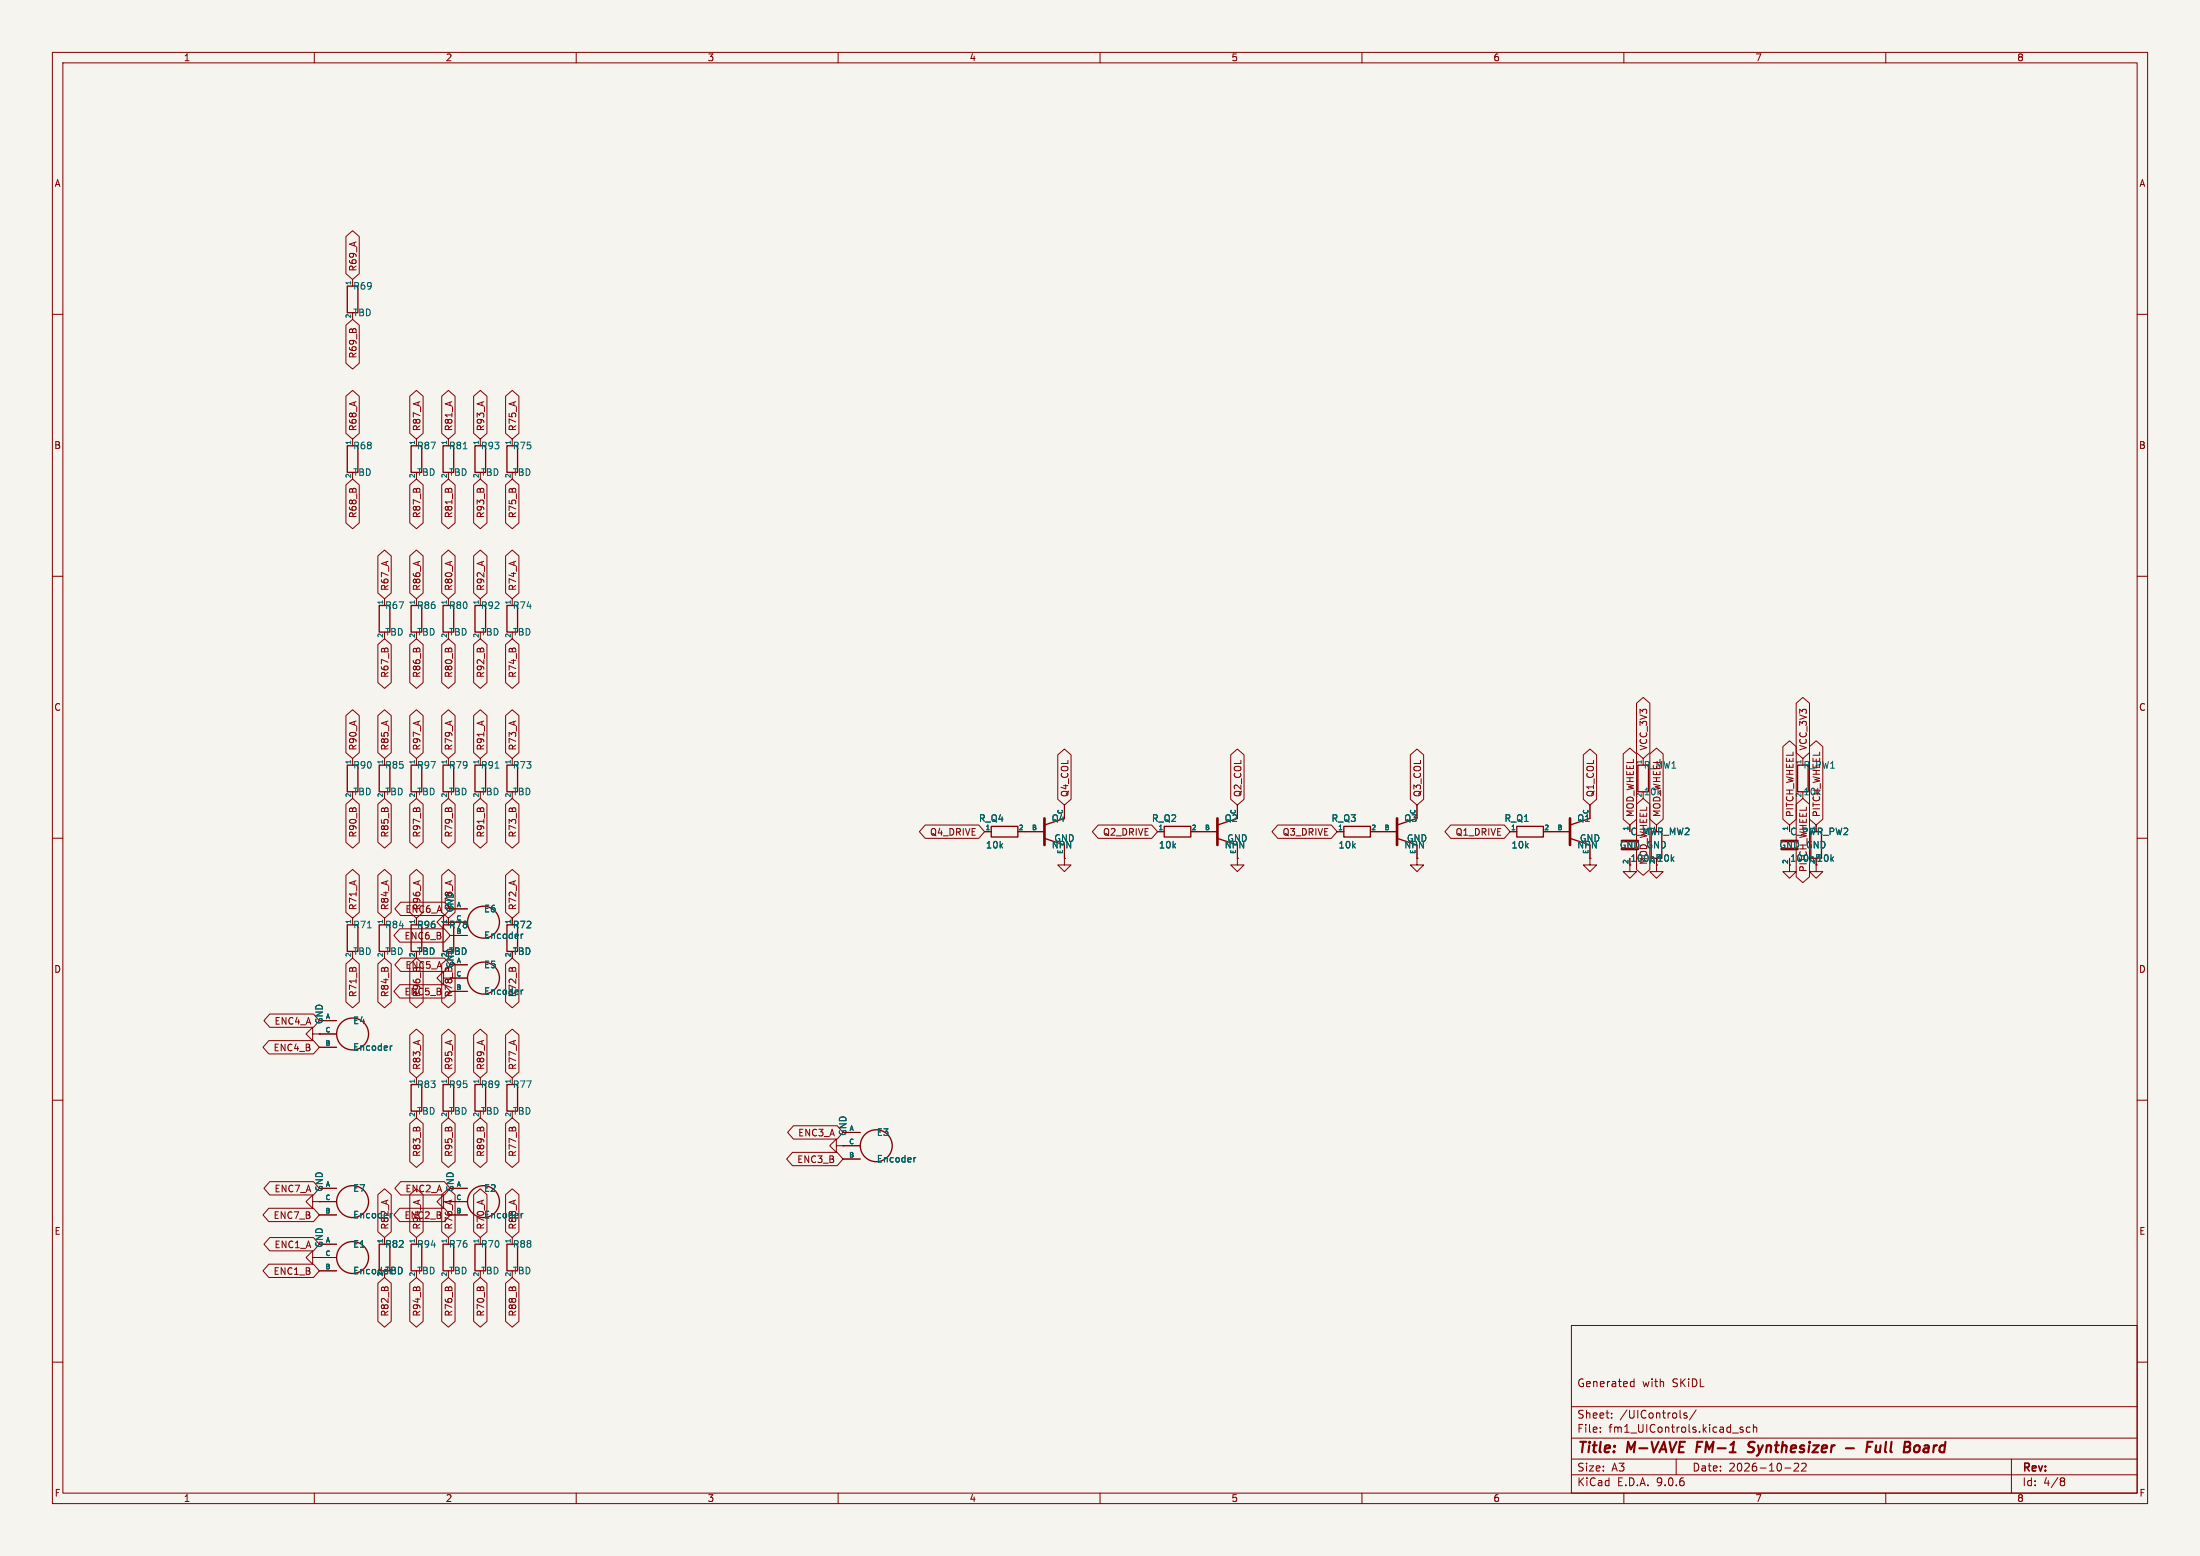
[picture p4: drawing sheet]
<svg xmlns="http://www.w3.org/2000/svg" width="420mm" height="297mm" viewBox="0 0 420 297" stroke-linecap="round" stroke-linejoin="round" font-family="sans-serif">
<path d="M0 0h420v297h-420z" fill="#f5f4ef" stroke="#f5f4ef" stroke-width=".19"/>
<g fill="none" stroke="#840000" stroke-width=".19">
<path d="M10 10h400v277h-400zM12 12h396v273h-396zM60 10v2M110 10v2M160 10v2M210 10v2M260 10v2M310 10v2M360 10v2M66 45.1l1.3-1.1 1.3 1.1v7.1l-1.3 1.1-1.3-1.1zM67.3 53.3v1.3M10 60h2"/>
<path d="M66 62.1l1.3-1.1 1.3 1.1v7.2l-1.3 1.1-1.3-1.1zM66 75.6l1.3-1.1 1.3 1.1v7.1l-1.3 1.1-1.3-1.1zM78.2 75.6l1.3-1.1 1.3 1.1v7.1l-1.3 1.1-1.3-1.1zM84.3 75.6l1.3-1.1 1.3 1.1v7.1l-1.3 1.1-1.3-1.1zM90.4 75.6l1.3-1.1 1.3 1.1v7.1l-1.3 1.1-1.3-1.1zM96.5 75.6l1.3-1.1 1.3 1.1v7.1l-1.3 1.1-1.3-1.1zM408 60h2M66 92.6l1.3-1.2 1.3 1.2v7.2l-1.3 1.1-1.3-1.1zM67.3 83.8v1.3M78.2 92.6l1.3-1.2 1.3 1.2v7.2l-1.3 1.1-1.3-1.1zM79.5 83.8v1.3M84.3 92.6l1.3-1.2 1.3 1.2v7.2l-1.3 1.1-1.3-1.1z"/>
<path d="M85.6 83.8v1.3M90.4 92.6l1.3-1.2 1.3 1.2v7.2l-1.3 1.1-1.3-1.1zM91.7 83.8v1.3M96.5 92.6l1.3-1.2 1.3 1.2v7.2l-1.3 1.1-1.3-1.1zM97.8 83.8v1.3M10 110h2M72.1 106.1l1.3-1.1 1.3 1.1v7.1l-1.3 1.1-1.3-1.1zM73.4 114.3v1.3M78.2 106.1l1.3-1.1 1.3 1.1v7.1l-1.3 1.1-1.3-1.1zM79.5 114.3v1.3M84.3 106.1l1.3-1.1 1.3 1.1v7.1l-1.3 1.1-1.3-1.1zM85.6 114.3v1.3"/>
<path d="M90.4 106.1l1.3-1.1 1.3 1.1v7.1l-1.3 1.1-1.3-1.1zM91.7 114.3v1.3M96.5 106.1l1.3-1.1 1.3 1.1v7.1l-1.3 1.1-1.3-1.1zM97.8 114.3v1.3M408 110h2M66 136.6l1.3-1.1 1.3 1.1v7.1l-1.3 1.1-1.3-1.1zM72.1 136.6l1.3-1.1 1.3 1.1v7.1l-1.3 1.1-1.3-1.1zM72.1 123l1.3-1.1 1.3 1.1v7.3l-1.3 1.1-1.3-1.1zM78.2 123l1.3-1.1 1.3 1.1v7.3l-1.3 1.1-1.3-1.1zM78.2 136.6l1.3-1.1 1.3 1.1v7.1l-1.3 1.1-1.3-1.1zM84.3 136.6l1.3-1.1 1.3 1.1v7.1l-1.3 1.1-1.3-1.1zM84.3 123l1.3-1.1 1.3 1.1v7.3l-1.3 1.1-1.3-1.1z"/>
<path d="M90.4 123l1.3-1.1 1.3 1.1v7.3l-1.3 1.1-1.3-1.1zM90.4 136.6l1.3-1.1 1.3 1.1v7.1l-1.3 1.1-1.3-1.1zM96.5 136.6l1.3-1.1 1.3 1.1v7.1l-1.3 1.1-1.3-1.1zM96.5 123l1.3-1.1 1.3 1.1v7.3l-1.3 1.1-1.3-1.1zM312.4 134.2l1.3-1.1 1.3 1.1v9.5l-1.3 1.1-1.3-1.1zM342.9 134.2l1.3-1.1 1.2 1.1v9.5l-1.2 1.1-1.3-1.1zM10 160h2M66 153.5l1.3-1.1 1.3 1.1v7.3l-1.3 1.1-1.3-1.1zM67.3 144.8v1.3M72.1 153.5l1.3-1.1 1.3 1.1v7.3l-1.3 1.1-1.3-1.1zM73.4 144.8v1.3M78.2 153.5l1.3-1.1 1.3 1.1v7.3l-1.3 1.1-1.3-1.1z"/>
<path d="M79.5 144.8v1.3M84.3 153.5l1.3-1.1 1.3 1.1v7.3l-1.3 1.1-1.3-1.1zM85.6 144.8v1.3M90.4 153.5l1.3-1.1 1.3 1.1v7.3l-1.3 1.1-1.3-1.1zM91.7 144.8v1.3M96.5 153.5l1.3-1.1 1.3 1.1v7.3l-1.3 1.1-1.3-1.1zM97.8 144.8v1.3M176.6 157.5h10.2l1.2 1.3-1.2 1.2h-10.2l-1.1-1.2zM188 158.8h1.2M194.3 158.8h5.1M201.9 144.1l1.3-1.1 1.3 1.1v8.5l-1.3 1.1-1.3-1.1zM203.2 153.7v2.5"/>
<path d="M209.6 157.5h10.3l1.1 1.3-1.1 1.2h-10.3l-1.1-1.2zM221 158.8h1.2M227.3 158.8h5.1M234.9 144.1l1.3-1.1 1.3 1.1v8.5l-1.3 1.1-1.3-1.1zM236.2 153.7v2.5M243.9 157.5h10.3l1.1 1.3-1.1 1.2h-10.3l-1.1-1.2zM255.3 158.8h1.2M261.6 158.8h5.1M269.2 144.1l1.3-1.1 1.3 1.1v8.5l-1.3 1.1-1.3-1.1zM270.5 153.7v2.5M277 157.5h10.2l1.1 1.3-1.1 1.2h-10.2l-1.2-1.2zM288.3 158.8h1.3"/>
<path d="M294.6 158.8h5.1M302.3 144.1l1.2-1.1 1.3 1.1v8.5l-1.3 1.1-1.2-1.1zM303.5 153.7v2.5M309.9 143.9l1.2-1.1 1.3 1.1v12.5l-1.3 1.1-1.2-1.1zM311.1 157.5v1.3M312.4 153.5l1.3-1.1 1.3 1.1v12.5l-1.3 1.1-1.3-1.1zM313.7 144.8v1.3M315 143.9l1.2-1.1 1.3 1.1v12.5l-1.3 1.1-1.2-1.1zM316.2 157.5v1.3M340.4 142.5l1.2-1.1 1.3 1.1v13.9l-1.3 1.1-1.2-1.1zM341.6 157.5v1.3M342.9 153.5l1.3-1.1 1.2 1.1v13.9l-1.2 1.1-1.3-1.1z"/>
<path d="M344.2 144.8v1.3M345.4 142.5l1.3-1.1 1.3 1.1v13.9l-1.3 1.1-1.3-1.1zM346.7 157.5v1.3M408 160h2M66 167.1l1.3-1.1 1.3 1.1v7l-1.3 1.2-1.3-1.2zM67.3 175.3v1.2M72.1 167.1l1.3-1.1 1.3 1.1v7l-1.3 1.2-1.3-1.2zM73.4 175.3v1.2M76.3 177.3h8.5l1.1 1.3-1.1 1.2h-8.5l-1.1-1.2zM76.5 172.2h8.3l1.1 1.3-1.1 1.3h-8.3l-1.1-1.3zM78.2 167.1l1.3-1.1 1.3 1.1v7l-1.3 1.2-1.3-1.2zM79.5 175.3v1.2"/>
<path d="M84.3 167.1l1.3-1.1 1.3 1.1v7l-1.3 1.2-1.3-1.2zM84.7 176v-1.3l-1.3 1.3 1.3 1.3v-1.3h4.6M85.6 175.3v1.2M85.9 173.5h3.4M85.9 178.6h3.4M96.5 167.1l1.3-1.1 1.3 1.1v7l-1.3 1.2-1.3-1.2zM97.8 175.3v1.2M203.2 163.8v1.3h1.3l-1.3 1.3-1.3-1.3h1.3M203.2 163.8h.1M203.2 161.3v2.5M236.2 163.8v1.3h1.3l-1.3 1.3-1.3-1.3h1.3M236.2 163.8h.1"/>
<path d="M236.2 161.3v2.5M270.5 163.8v1.3h1.3l-1.3 1.3-1.3-1.3h1.3M270.5 163.8h.1M270.5 161.3v2.5M303.5 163.8v1.3h1.3l-1.3 1.3-1.2-1.3h1.2M303.5 163.8h.1M303.5 161.3v2.5M311.1 165.1v1.3h1.3l-1.3 1.2-1.2-1.2h1.2M316.2 165.1v1.3h1.3l-1.3 1.2-1.2-1.2h1.2M341.6 165.1v1.3h1.3l-1.3 1.2-1.2-1.2h1.2M346.7 165.1v1.3h1.3l-1.3 1.2-1.3-1.2h1.3M51.3 198.6h8.5l1.2 1.3-1.2 1.3h-8.5l-1.1-1.3z"/>
<path d="M51.5 193.5h8.3l1.2 1.3-1.2 1.3h-8.3l-1.1-1.3zM59.7 197.4v-1.3l-1.3 1.3 1.3 1.2v-1.2h1.3M61 197.4h.1M61 194.8h3.3M61 197.4h3.3M61 199.9h3.3M66 184l1.3-1.1 1.3 1.1v7.3l-1.3 1.1-1.3-1.1zM72.1 184l1.3-1.1 1.3 1.1v7.3l-1.3 1.1-1.3-1.1zM76.3 188h8.5l1.1 1.2-1.1 1.3h-8.5l-1.1-1.3zM76.5 182.9h8.3l1.1 1.3-1.1 1.2h-8.3l-1.1-1.2zM78.2 184l1.3-1.1 1.3 1.1v7.3l-1.3 1.1-1.3-1.1zM78.2 197.5l1.3-1.1 1.3 1.1v7.1l-1.3 1.1-1.3-1.1z"/>
<path d="M84.3 184l1.3-1.1 1.3 1.1v7.3l-1.3 1.1-1.3-1.1zM84.3 197.5l1.3-1.1 1.3 1.1v7.1l-1.3 1.1-1.3-1.1zM84.7 186.7v-1.3l-1.3 1.3 1.3 1.3v-1.3h4.6M85.9 184.2h3.4M85.9 189.2h3.4M90.4 197.5l1.3-1.1 1.3 1.1v7.1l-1.3 1.1-1.3-1.1zM96.5 197.5l1.3-1.1 1.3 1.1v7.1l-1.3 1.1-1.3-1.1zM96.5 184l1.3-1.1 1.3 1.1v7.3l-1.3 1.1-1.3-1.1zM10 210h2M78.2 214.5l1.3-1.1 1.3 1.1v7.2l-1.3 1.1-1.3-1.1zM79.5 205.7v1.3M84.3 214.5l1.3-1.1 1.3 1.1v7.2l-1.3 1.1-1.3-1.1z"/>
<path d="M85.6 205.7v1.3M90.4 214.5l1.3-1.1 1.3 1.1v7.2l-1.3 1.1-1.3-1.1zM91.7 205.7v1.3M96.5 214.5l1.3-1.1 1.3 1.1v7.2l-1.3 1.1-1.3-1.1zM97.8 205.7v1.3M151.3 220h8.5l1.1 1.2-1.1 1.3h-8.5l-1.1-1.3zM151.5 214.9h8.3l1.1 1.3-1.1 1.2h-8.3l-1.1-1.2zM159.7 218.7v-1.3l-1.3 1.3 1.3 1.3v-1.3h1.2M160.9 218.7h.1M160.9 216.2h3.3M160.9 218.7h3.3M408 210h2"/>
<path d="M51.3 230.6h8.5l1.2 1.3-1.2 1.3h-8.5l-1.1-1.3zM51.5 225.5h8.3l1.2 1.3-1.2 1.3h-8.3l-1.1-1.3zM51.5 236.2h8.3l1.2 1.3-1.2 1.3h-8.3l-1.1-1.3zM59.7 229.4v-1.3l-1.3 1.3 1.3 1.2v-1.2h1.3M61 229.4h.1M61 237.5h3.3M61 226.8h3.3M61 229.4h3.3M61 231.9h3.3M72.1 228l1.3-1.1 1.3 1.1v7.1l-1.3 1.1-1.3-1.1zM73.4 236.2v1.3M76.3 230.6h8.5l1.1 1.3-1.1 1.3h-8.5l-1.1-1.3z"/>
<path d="M76.5 225.5h8.3l1.1 1.3-1.1 1.3h-8.3l-1.1-1.3zM78.2 228l1.3-1.1 1.3 1.1v7.1l-1.3 1.1-1.3-1.1zM79.5 236.2v1.3M84.3 228l1.3-1.1 1.3 1.1v7.1l-1.3 1.1-1.3-1.1zM84.7 229.4v-1.3l-1.3 1.3 1.3 1.2v-1.2h4.6M85.6 236.2v1.3M85.9 226.8h3.4M85.9 231.9h3.4M90.4 228l1.3-1.1 1.3 1.1v7.1l-1.3 1.1-1.3-1.1zM91.7 236.2v1.3M96.5 228l1.3-1.1 1.3 1.1v7.1l-1.3 1.1-1.3-1.1zM97.8 236.2v1.3"/>
<path d="M160.9 221.2h3.3M51.3 241.3h8.5l1.2 1.3-1.2 1.2h-8.5l-1.1-1.2zM59.7 240v-1.2l-1.3 1.2 1.3 1.3v-1.3h1.3M61 240h.1M61 240h3.3M61 242.6h3.3M72.1 245l1.3-1.2 1.3 1.2v7.2l-1.3 1.1-1.3-1.1zM78.2 245l1.3-1.2 1.3 1.2v7.2l-1.3 1.1-1.3-1.1zM84.3 245l1.3-1.2 1.3 1.2v7.2l-1.3 1.1-1.3-1.1zM90.4 245l1.3-1.2 1.3 1.2v7.2l-1.3 1.1-1.3-1.1zM96.5 245l1.3-1.2 1.3 1.2v7.2l-1.3 1.1-1.3-1.1zM300 253h108v32h-108z"/>
<path d="M10 260h2M300 278.5h108M300 274.5h108M300 268.5h108M305.5 273.2v.2M305.5 272.5v.1M307.7 270.5v.2M307.7 269.8v.1M311.4 264.6h.5M311.4 263.8h.5M311.9 263.2v1.5M320 278.5v3"/>
<path d="M322 269.8l-.3-.1-.3 .2 .1 .2 .5 .2v.3h-.6M323.8 269.1l-1.3 1.9M332.7 272.5l-.3-.1-.2 .2v.2l.5 .2v.3h-.5M334.1 272.5l-.4-.1-.3 .3 .1 .6h.6M334.7 272.5l.2-.1 .4 .1 .1 .9M334.7 271.9v1.5M343.3 279.4v.5l-.9 .9h1M344.7 279.4v.5l-.8 .9h.9M384 278.5v6.5M408 260h2M60 285v2M110 285v2"/>
<path d="M160 285v2M210 285v2M260 285v2M300 281.5h108M310 285v2M340.7 280.2h1.2M360 285v2M393.6 282.1l.4 .1 .2 .2-.3 .3M393.6 282.7h.3M393.9 282.7l.2 .2 .1 .4-.2 .2-.4 .1"/>
</g>
<path d="M324.1 275.2l-.3 2M334.7 277a.85 .85 0 0 1-1.1 .1M334.7 275.2l-.7 .1a.46 .46 0 0 0-.2 .5 .46 .46 0 0 0 .3 .4l.6 .1M352.4 276.4h1.5M356.4 276.2h.7M357.5 275.2h-1l-.2 2M358.2 275.9l-.1 1.2a.57 .57 0 0 0 .8-.1M365.7 276a.5 .5 0 0 1 .8 .3l-.1 .5a.62 .62 0 0 1-.7 .4" fill="none" stroke="#840000" stroke-width=".4"/>
<g fill="none" stroke="#840000" stroke-width=".25">
<path d="M66.3 54.6h2v5.1h-2zM66.3 85.1h2v5.1h-2zM78.5 85.1h2v5.1h-2zM84.6 85.1h2v5.1h-2zM90.7 85.1h2v5.1h-2zM96.8 85.1h2v5.1h-2zM72.4 115.6h2v5.1h-2zM78.5 115.6h2v5.1h-2zM84.6 115.6h2v5.1h-2zM90.7 115.6h2v5.1h-2zM96.8 115.6h2v5.1h-2zM66.3 146.1h2v5h-2z"/>
<path d="M72.4 146.1h2v5h-2zM78.5 146.1h2v5h-2zM84.6 146.1h2v5h-2zM90.7 146.1h2v5h-2zM96.8 146.1h2v5h-2zM189.2 157.7h5.1v2.1h-5.1zM203.2 156.2l-3.8 1.3M222.2 157.7h5.1v2.1h-5.1zM236.2 156.2l-3.8 1.3M256.5 157.7h5.1v2.1h-5.1zM270.5 156.2l-3.8 1.3M289.6 157.7h5v2.1h-5z"/>
<path d="M303.5 156.2l-3.8 1.3M312.7 146.1h2v5h-2zM315.2 158.8h2v5h-2zM343.2 146.1h2v5h-2zM345.7 158.8h2v5h-2zM66.3 176.5h2v5.1h-2zM72.4 176.5h2v5.1h-2zM78.5 176.5h2v5.1h-2zM84.6 176.5h2v5.1h-2zM96.8 176.5h2v5.1h-2zM199.4 160l3.8 1.3M232.4 160l3.8 1.3"/>
<path d="M266.7 160l3.8 1.3M299.7 160l3.8 1.3M78.5 207h2v5.1h-2zM84.6 207h2v5.1h-2zM90.7 207h2v5.1h-2zM96.8 207h2v5.1h-2zM72.4 237.5h2v5.1h-2zM78.5 237.5h2v5.1h-2zM84.6 237.5h2v5.1h-2zM90.7 237.5h2v5.1h-2zM96.8 237.5h2v5.1h-2z"/>
<circle cx="92.3" cy="176" r="3"/>
<circle cx="67.3" cy="197.4" r="3"/>
<circle cx="92.3" cy="186.7" r="3"/>
<circle cx="167.3" cy="218.7" r="3"/>
<circle cx="67.3" cy="229.4" r="3"/>
<circle cx="92.3" cy="229.4" r="3"/>
<circle cx="67.3" cy="240" r="3"/>
</g>
<path d="M88.4 85.7h.8M94.5 146.6h.7M70.1 177.1h.8M99.8 178.3l-.3 .2M74.9 199.6l-.4 .3M99.8 189l-.3 .1M99.8 231.6l-.3 .2M174.8 221l-.3 .2" fill="none" stroke="#006464" stroke-width=".19"/>
<path d="M199.4 156.2v5.1M232.4 156.2v5.1M266.7 156.2v5.1M299.7 156.2v5.1M309.6 160.5h3.1M309.6 162.1h3.1M340.1 160.5h3.1M340.1 162.1h3.1" fill="none" stroke="#840000" stroke-width=".51"/>
<g font-size="2.8" fill="#840000">
<text x="301" y="277.9">Title:</text>
<text x="310.6" y="277.9">M-VAVE</text>
<text x="324.7" y="277.9">FM-1</text>
<text x="335.4" y="277.9">Synthesizer</text>
<text x="359.6" y="277.9">Full</text>
<text x="367.5" y="277.9">Board</text>
</g>
<g font-size="2.1" fill="#840000">
<text x="301" y="265">Generated</text>
<text x="313.5" y="265">with</text>
<text x="319.3" y="265">SKiDL</text>
<text x="301" y="273.7">File:</text>
<text x="301" y="271">Sheet:</text>
<text x="307.1" y="273.7">fm1_UIControls.kicad_sch</text>
<text x="309.2" y="271">/UIControls/</text>
<text x="301" y="281.1">Size:</text>
<text x="307.6" y="281.1">A3</text>
<text x="323" y="281.1">Date:</text>
<text x="330" y="281.1">2026-10-22</text>
<text x="386" y="281.3">Rev:</text>
<text x="301" y="283.9">KiCad</text>
<text x="308.7" y="283.9">E.D.A.</text>
<text x="316.3" y="283.9">9.0.6</text>
<text x="386" y="283.9">Id:</text>
<text x="390.1" y="283.9">4/8</text>
</g>
<g font-size="1.8" fill="#840000">
<text x="35" y="11.9">1</text>
<text x="85" y="11.9">2</text>
<text x="135" y="11.9">3</text>
<text x="185" y="11.9">4</text>
<text x="235" y="11.9">5</text>
<text x="285" y="11.9">6</text>
<text x="335" y="11.9">7</text>
<text x="385" y="11.9">8</text>
<text x="10.3" y="35.9">A</text>
<text x="408.3" y="35.9">A</text>
<text x="68.3" y="51.9" transform="rotate(-90 68.3 51.9)">R69_A</text>
<text x="68.3" y="68.5" transform="rotate(-90 68.3 68.5)">R69_B</text>
<text x="68.3" y="82.4" transform="rotate(-90 68.3 82.4)">R68_A</text>
<text x="80.5" y="82.4" transform="rotate(-90 80.5 82.4)">R87_A</text>
<text x="86.6" y="82.4" transform="rotate(-90 86.6 82.4)">R81_A</text>
<text x="92.6" y="82.4" transform="rotate(-90 92.6 82.4)">R93_A</text>
<text x="98.7" y="82.4" transform="rotate(-90 98.7 82.4)">R75_A</text>
<text x="10.3" y="85.9">B</text>
<text x="408.2" y="85.9">B</text>
<text x="68.3" y="99" transform="rotate(-90 68.3 99)">R68_B</text>
<text x="80.5" y="99" transform="rotate(-90 80.5 99)">R87_B</text>
<text x="86.6" y="99" transform="rotate(-90 86.6 99)">R81_B</text>
<text x="92.6" y="99" transform="rotate(-90 92.6 99)">R93_B</text>
<text x="98.7" y="99" transform="rotate(-90 98.7 99)">R75_B</text>
<text x="74.4" y="112.9" transform="rotate(-90 74.4 112.9)">R67_A</text>
<text x="80.5" y="112.9" transform="rotate(-90 80.5 112.9)">R86_A</text>
<text x="86.6" y="112.9" transform="rotate(-90 86.6 112.9)">R80_A</text>
<text x="92.6" y="112.9" transform="rotate(-90 92.6 112.9)">R92_A</text>
<text x="98.7" y="112.9" transform="rotate(-90 98.7 112.9)">R74_A</text>
<text x="74.4" y="129.5" transform="rotate(-90 74.4 129.5)">R67_B</text>
<text x="80.5" y="129.5" transform="rotate(-90 80.5 129.5)">R86_B</text>
<text x="86.6" y="129.5" transform="rotate(-90 86.6 129.5)">R80_B</text>
<text x="92.6" y="129.5" transform="rotate(-90 92.6 129.5)">R92_B</text>
<text x="98.7" y="129.5" transform="rotate(-90 98.7 129.5)">R74_B</text>
<text x="10.3" y="135.9">C</text>
<text x="408.2" y="135.9">C</text>
<text x="68.3" y="143.4" transform="rotate(-90 68.3 143.4)">R90_A</text>
<text x="74.4" y="143.4" transform="rotate(-90 74.4 143.4)">R85_A</text>
<text x="80.5" y="143.4" transform="rotate(-90 80.5 143.4)">R97_A</text>
<text x="86.6" y="143.4" transform="rotate(-90 86.6 143.4)">R79_A</text>
<text x="92.6" y="143.4" transform="rotate(-90 92.6 143.4)">R91_A</text>
<text x="98.7" y="143.4" transform="rotate(-90 98.7 143.4)">R73_A</text>
<text x="314.6" y="143.4" transform="rotate(-90 314.6 143.4)">VCC_3V3</text>
<text x="345.1" y="143.4" transform="rotate(-90 345.1 143.4)">VCC_3V3</text>
<text x="313.7" y="146.9">R_MW1</text>
<text x="344.2" y="146.9">R_PW1</text>
<text x="204.2" y="152.2" transform="rotate(-90 204.2 152.2)">Q4_COL</text>
<text x="237.2" y="152.2" transform="rotate(-90 237.2 152.2)">Q2_COL</text>
<text x="271.5" y="152.2" transform="rotate(-90 271.5 152.2)">Q3_COL</text>
<text x="304.5" y="152.2" transform="rotate(-90 304.5 152.2)">Q1_COL</text>
<text x="313.7" y="152">10k</text>
<text x="344.2" y="152">10k</text>
<text x="68.3" y="160" transform="rotate(-90 68.3 160)">R90_B</text>
<text x="74.4" y="160" transform="rotate(-90 74.4 160)">R85_B</text>
<text x="80.5" y="160" transform="rotate(-90 80.5 160)">R97_B</text>
<text x="86.6" y="160" transform="rotate(-90 86.6 160)">R79_B</text>
<text x="92.6" y="160" transform="rotate(-90 92.6 160)">R91_B</text>
<text x="98.7" y="160" transform="rotate(-90 98.7 160)">R73_B</text>
<text x="177.4" y="159.7">Q4_DRIVE</text>
<text x="210.5" y="159.7">Q2_DRIVE</text>
<text x="244.7" y="159.7">Q3_DRIVE</text>
<text x="277.8" y="159.7">Q1_DRIVE</text>
<text x="312.1" y="156.1" transform="rotate(-90 312.1 156.1)">MOD_WHEEL</text>
<text x="317.2" y="156.1" transform="rotate(-90 317.2 156.1)">MOD_WHEEL</text>
<text x="342.6" y="156.1" transform="rotate(-90 342.6 156.1)">PITCH_WHEEL</text>
<text x="347.7" y="156.1" transform="rotate(-90 347.7 156.1)">PITCH_WHEEL</text>
<text x="311.2" y="164.7">100nF10k</text>
<text x="341.6" y="164.7">100nF10k</text>
<text x="345.1" y="166.6" transform="rotate(-90 345.1 166.6)">PITCH_WHEEL</text>
<text x="68.3" y="173.8" transform="rotate(-90 68.3 173.8)">R71_A</text>
<text x="74.4" y="173.8" transform="rotate(-90 74.4 173.8)">R84_A</text>
<text x="80.5" y="173.8" transform="rotate(-90 80.5 173.8)">R96_A</text>
<text x="86.6" y="173.8" transform="rotate(-90 86.6 173.8)">R78_A</text>
<text x="98.7" y="173.8" transform="rotate(-90 98.7 173.8)">R72_A</text>
<text x="77.1" y="179.5">ENC6_B</text>
<text x="77.3" y="174.4">ENC6_A</text>
<text x="85.6" y="177.4">R78</text>
<text x="10.3" y="185.9">D</text>
<text x="77.3" y="185.1">ENC5_A</text>
<text x="79.5" y="182.5">TBD</text>
<text x="97.8" y="182.5">TBD</text>
<text x="408.2" y="185.9">D</text>
<text x="68.3" y="190.4" transform="rotate(-90 68.3 190.4)">R71_B</text>
<text x="74.4" y="190.4" transform="rotate(-90 74.4 190.4)">R84_B</text>
<text x="77.1" y="190.2">ENC5_B</text>
<text x="80.5" y="190.4" transform="rotate(-90 80.5 190.4)">R96_B</text>
<text x="86.6" y="190.4" transform="rotate(-90 86.6 190.4)">R78_BGND</text>
<text x="52.3" y="195.8">ENC4_A</text>
<text x="52.1" y="200.9">ENC4_B</text>
<text x="80.5" y="204.3" transform="rotate(-90 80.5 204.3)">R83_A</text>
<text x="86.6" y="204.3" transform="rotate(-90 86.6 204.3)">R95_A</text>
<text x="92.6" y="204.3" transform="rotate(-90 92.6 204.3)">R89_A</text>
<text x="98.7" y="204.3" transform="rotate(-90 98.7 204.3)">R77_A</text>
<text x="80.5" y="220.9" transform="rotate(-90 80.5 220.9)">R83_B</text>
<text x="86.6" y="220.9" transform="rotate(-90 86.6 220.9)">R95_B</text>
<text x="92.6" y="220.9" transform="rotate(-90 92.6 220.9)">R89_B</text>
<text x="98.7" y="220.9" transform="rotate(-90 98.7 220.9)">R77_B</text>
<text x="152.3" y="217.1">ENC3_A</text>
<text x="52.3" y="227.8">ENC7_A</text>
<text x="77.3" y="227.8">ENC2_A</text>
<text x="152.1" y="222.2">ENC3_B</text>
<text x="52.1" y="232.9">ENC7_B</text>
<text x="77.1" y="232.9">ENC2_B</text>
<text x="10.3" y="235.9">E</text>
<text x="52.3" y="238.4">ENC1_A</text>
<text x="80.5" y="234.8" transform="rotate(-90 80.5 234.8)">R94_A</text>
<text x="86.6" y="234.8" transform="rotate(-90 86.6 234.8)">R76_A</text>
<text x="408.3" y="235.9">E</text>
<text x="52.1" y="243.5">ENC1_B</text>
<text x="74.4" y="251.4" transform="rotate(-90 74.4 251.4)">R82_B</text>
<text x="80.5" y="251.4" transform="rotate(-90 80.5 251.4)">R94_B</text>
<text x="86.6" y="251.4" transform="rotate(-90 86.6 251.4)">R76_B</text>
<text x="92.6" y="251.4" transform="rotate(-90 92.6 251.4)">R70_B</text>
<text x="98.7" y="251.4" transform="rotate(-90 98.7 251.4)">R88_B</text>
<text x="10.3" y="285.9">F</text>
<text x="35" y="286.9">1</text>
<text x="85" y="286.9">2</text>
<text x="135" y="286.9">3</text>
<text x="185" y="286.9">4</text>
<text x="235" y="286.9">5</text>
<text x="285" y="286.9">6</text>
<text x="335" y="286.9">7</text>
<text x="385" y="286.9">8</text>
<text x="408.3" y="285.9">F</text>
</g>
<g font-size="1.8" fill="#006464">
<text x="67.3" y="55.5">R69</text>
<text x="67.3" y="60.6">TBD</text>
<text x="67.3" y="86">R68</text>
<text x="79.5" y="86">R87</text>
<text x="85.6" y="86">R81</text>
<text x="91.7" y="86">R93</text>
<text x="97.8" y="86">R75</text>
<text x="67.3" y="91">TBD</text>
<text x="79.5" y="91">TBD</text>
<text x="85.6" y="91">TBD</text>
<text x="91.7" y="91">TBD</text>
<text x="97.8" y="91">TBD</text>
<text x="73.4" y="116.4">R67</text>
<text x="79.5" y="116.4">R86</text>
<text x="85.6" y="116.4">R80</text>
<text x="91.7" y="116.4">R92</text>
<text x="97.8" y="116.4">R74</text>
<text x="73.4" y="121.5">TBD</text>
<text x="79.5" y="121.5">TBD</text>
<text x="85.6" y="121.5">TBD</text>
<text x="91.7" y="121.5">TBD</text>
<text x="97.8" y="121.5">TBD</text>
<text x="67.3" y="146.9">R90</text>
<text x="73.4" y="146.9">R85</text>
<text x="79.5" y="146.9">R97</text>
<text x="85.6" y="146.9">R79</text>
<text x="91.7" y="146.9">R91</text>
<text x="97.8" y="146.9">R73</text>
<text x="67.3" y="152">TBD</text>
<text x="73.4" y="152">TBD</text>
<text x="79.5" y="152">TBD</text>
<text x="85.6" y="152">TBD</text>
<text x="91.7" y="152">TBD</text>
<text x="97.8" y="152">TBD</text>
<text x="186.8" y="157.1">R_Q4</text>
<text x="200.7" y="157.1">Q4</text>
<text x="201.2" y="160.9">GND</text>
<text x="219.8" y="157.1">R_Q2</text>
<text x="233.7" y="157.1">Q2</text>
<text x="234.2" y="160.9">GND</text>
<text x="254.1" y="157.1">R_Q3</text>
<text x="268" y="157.1">Q3</text>
<text x="268.5" y="160.9">GND</text>
<text x="287.1" y="157.1">R_Q1</text>
<text x="301" y="157.1">Q1</text>
<text x="301.5" y="160.9">GND</text>
<text x="311.2" y="159.6">C_MWR_MW2</text>
<text x="341.6" y="159.6">C_PWR_PW2</text>
<text x="188.1" y="162.2">10k</text>
<text x="200.7" y="162.2">NPN</text>
<text x="221.1" y="162.2">10k</text>
<text x="233.7" y="162.2">NPN</text>
<text x="255.4" y="162.2">10k</text>
<text x="268" y="162.2">NPN</text>
<text x="288.4" y="162.2">10k</text>
<text x="301" y="162.2">NPN</text>
<text x="309.1" y="162.2">GND GND</text>
<text x="314.6" y="165.2" transform="rotate(-90 314.6 165.2)">MOD_WHEEL</text>
<text x="339.6" y="162.2">GND GND</text>
<text x="67.3" y="177.4">R71</text>
<text x="73.4" y="177.4">R84</text>
<text x="79.5" y="177.4">R96</text>
<text x="86.8" y="174.2" transform="rotate(-90 86.8 174.2)">GND</text>
<text x="92.3" y="174.3">E6</text>
<text x="92.3" y="179.4">Encoder</text>
<text x="97.8" y="177.4">R72</text>
<text x="67.3" y="182.5">TBD</text>
<text x="73.4" y="182.5">TBD</text>
<text x="85.6" y="182.5">TBD</text>
<text x="86.8" y="184.9" transform="rotate(-90 86.8 184.9)">GND</text>
<text x="92.3" y="185">E5</text>
<text x="92.3" y="190.1">Encoder</text>
<text x="98.7" y="190.4" transform="rotate(-90 98.7 190.4)">R72_B</text>
<text x="61.8" y="195.6" transform="rotate(-90 61.8 195.6)">GND</text>
<text x="67.3" y="195.7">E4</text>
<text x="67.3" y="200.8">Encoder</text>
<text x="79.5" y="207.9">R83</text>
<text x="85.6" y="207.9">R95</text>
<text x="91.7" y="207.9">R89</text>
<text x="97.8" y="207.9">R77</text>
<text x="79.5" y="213">TBD</text>
<text x="85.6" y="213">TBD</text>
<text x="91.7" y="213">TBD</text>
<text x="97.8" y="213">TBD</text>
<text x="161.8" y="216.9" transform="rotate(-90 161.8 216.9)">GND</text>
<text x="167.3" y="217">E3</text>
<text x="61.8" y="227.6" transform="rotate(-90 61.8 227.6)">GND</text>
<text x="67.3" y="227.7">E7</text>
<text x="86.8" y="227.6" transform="rotate(-90 86.8 227.6)">GND</text>
<text x="92.3" y="227.7">E2</text>
<text x="167.3" y="222.1">Encoder</text>
<text x="67.3" y="232.8">Encoder</text>
<text x="92.3" y="232.8">Encoder</text>
<text x="61.8" y="238.3" transform="rotate(-90 61.8 238.3)">GND</text>
<text x="67.3" y="238.4">E1</text>
<text x="73.4" y="238.4">R82</text>
<text x="74.4" y="234.8" transform="rotate(-90 74.4 234.8)">R82_A</text>
<text x="79.5" y="238.4">R94</text>
<text x="85.6" y="238.4">R76</text>
<text x="91.7" y="238.4">R70</text>
<text x="92.6" y="234.8" transform="rotate(-90 92.6 234.8)">R70_A</text>
<text x="97.8" y="238.4">R88</text>
<text x="98.7" y="234.8" transform="rotate(-90 98.7 234.8)">R88_A</text>
<text x="67.3" y="243.4">EncoderTBD</text>
<text x="79.5" y="243.4">TBD</text>
<text x="85.6" y="243.4">TBD</text>
<text x="91.7" y="243.4">TBD</text>
<text x="97.8" y="243.4">TBD</text>
</g>
<g font-size="1.2" fill="#006464">
<text x="67.1" y="54.5" transform="rotate(-90 67.1 54.5)">1</text>
<text x="67.1" y="60.9" transform="rotate(-90 67.1 60.9)">2</text>
<text x="67.1" y="85" transform="rotate(-90 67.1 85)">1</text>
<text x="79.2" y="85" transform="rotate(-90 79.2 85)">1</text>
<text x="85.3" y="85" transform="rotate(-90 85.3 85)">1</text>
<text x="91.4" y="85" transform="rotate(-90 91.4 85)">1</text>
<text x="97.5" y="85" transform="rotate(-90 97.5 85)">1</text>
<text x="67.1" y="91.4" transform="rotate(-90 67.1 91.4)">2</text>
<text x="79.2" y="91.4" transform="rotate(-90 79.2 91.4)">2</text>
<text x="85.3" y="91.4" transform="rotate(-90 85.3 91.4)">2</text>
<text x="91.4" y="91.4" transform="rotate(-90 91.4 91.4)">2</text>
<text x="97.5" y="91.4" transform="rotate(-90 97.5 91.4)">2</text>
<text x="73.2" y="115.5" transform="rotate(-90 73.2 115.5)">1</text>
<text x="79.2" y="115.5" transform="rotate(-90 79.2 115.5)">1</text>
<text x="85.3" y="115.5" transform="rotate(-90 85.3 115.5)">1</text>
<text x="91.4" y="115.5" transform="rotate(-90 91.4 115.5)">1</text>
<text x="97.5" y="115.5" transform="rotate(-90 97.5 115.5)">1</text>
<text x="73.2" y="121.8" transform="rotate(-90 73.2 121.8)">2</text>
<text x="79.2" y="121.8" transform="rotate(-90 79.2 121.8)">2</text>
<text x="85.3" y="121.8" transform="rotate(-90 85.3 121.8)">2</text>
<text x="91.4" y="121.8" transform="rotate(-90 91.4 121.8)">2</text>
<text x="97.5" y="121.8" transform="rotate(-90 97.5 121.8)">2</text>
<text x="67.1" y="146" transform="rotate(-90 67.1 146)">1</text>
<text x="73.2" y="146" transform="rotate(-90 73.2 146)">1</text>
<text x="79.2" y="146" transform="rotate(-90 79.2 146)">1</text>
<text x="85.3" y="146" transform="rotate(-90 85.3 146)">1</text>
<text x="91.4" y="146" transform="rotate(-90 91.4 146)">1</text>
<text x="97.5" y="146" transform="rotate(-90 97.5 146)">1</text>
<text x="313.4" y="146" transform="rotate(-90 313.4 146)">1</text>
<text x="343.9" y="146" transform="rotate(-90 343.9 146)">1</text>
<text x="67.1" y="152.3" transform="rotate(-90 67.1 152.3)">2</text>
<text x="73.2" y="152.3" transform="rotate(-90 73.2 152.3)">2</text>
<text x="79.2" y="152.3" transform="rotate(-90 79.2 152.3)">2</text>
<text x="85.3" y="152.3" transform="rotate(-90 85.3 152.3)">2</text>
<text x="91.4" y="152.3" transform="rotate(-90 91.4 152.3)">2</text>
<text x="97.5" y="152.3" transform="rotate(-90 97.5 152.3)">2</text>
<text x="202.9" y="155.5" transform="rotate(-90 202.9 155.5)">C</text>
<text x="236" y="155.5" transform="rotate(-90 236 155.5)">C</text>
<text x="270.3" y="155.5" transform="rotate(-90 270.3 155.5)">C</text>
<text x="303.3" y="155.5" transform="rotate(-90 303.3 155.5)">C</text>
<text x="313.4" y="152.3" transform="rotate(-90 313.4 152.3)">2</text>
<text x="343.9" y="152.3" transform="rotate(-90 343.9 152.3)">2</text>
<text x="188" y="158.5">1</text>
<text x="194.4" y="158.5">2</text>
<text x="196.9" y="158.5">B</text>
<text x="221.1" y="158.5">1</text>
<text x="227.4" y="158.5">2</text>
<text x="229.9" y="158.5">B</text>
<text x="255.3" y="158.5">1</text>
<text x="261.7" y="158.5">2</text>
<text x="264.2" y="158.5">B</text>
<text x="288.4" y="158.5">1</text>
<text x="294.7" y="158.5">2</text>
<text x="297.2" y="158.5">B</text>
<text x="310.9" y="158.7" transform="rotate(-90 310.9 158.7)">1</text>
<text x="316" y="158.7" transform="rotate(-90 316 158.7)">1</text>
<text x="341.4" y="158.7" transform="rotate(-90 341.4 158.7)">1</text>
<text x="346.5" y="158.7" transform="rotate(-90 346.5 158.7)">1</text>
<text x="202.9" y="163.1" transform="rotate(-90 202.9 163.1)">E</text>
<text x="236" y="163.1" transform="rotate(-90 236 163.1)">E</text>
<text x="270.3" y="163.1" transform="rotate(-90 270.3 163.1)">E</text>
<text x="303.3" y="163.1" transform="rotate(-90 303.3 163.1)">E</text>
<text x="87.1" y="173.2">A</text>
<text x="67.1" y="176.5" transform="rotate(-90 67.1 176.5)">1</text>
<text x="73.2" y="176.5" transform="rotate(-90 73.2 176.5)">1</text>
<text x="79.2" y="176.5" transform="rotate(-90 79.2 176.5)">1</text>
<text x="85.3" y="176.5" transform="rotate(-90 85.3 176.5)">1</text>
<text x="87" y="175.8">C</text>
<text x="87" y="178.3">B</text>
<text x="97.5" y="176.5" transform="rotate(-90 97.5 176.5)">1</text>
<text x="67.1" y="182.8" transform="rotate(-90 67.1 182.8)">2</text>
<text x="73.2" y="182.8" transform="rotate(-90 73.2 182.8)">2</text>
<text x="79.2" y="182.8" transform="rotate(-90 79.2 182.8)">2</text>
<text x="85.3" y="182.8" transform="rotate(-90 85.3 182.8)">2</text>
<text x="87.1" y="183.9">A</text>
<text x="97.5" y="182.8" transform="rotate(-90 97.5 182.8)">2</text>
<text x="87" y="186.4">C</text>
<text x="87" y="189">B</text>
<text x="62" y="197.1">C</text>
<text x="62.1" y="194.6">A</text>
<text x="62" y="199.6">B</text>
<text x="79.2" y="206.9" transform="rotate(-90 79.2 206.9)">1</text>
<text x="85.3" y="206.9" transform="rotate(-90 85.3 206.9)">1</text>
<text x="91.4" y="206.9" transform="rotate(-90 91.4 206.9)">1</text>
<text x="97.5" y="206.9" transform="rotate(-90 97.5 206.9)">1</text>
<text x="79.2" y="213.3" transform="rotate(-90 79.2 213.3)">2</text>
<text x="85.3" y="213.3" transform="rotate(-90 85.3 213.3)">2</text>
<text x="91.4" y="213.3" transform="rotate(-90 91.4 213.3)">2</text>
<text x="97.5" y="213.3" transform="rotate(-90 97.5 213.3)">2</text>
<text x="162.1" y="215.9">A</text>
<text x="162" y="218.4">C</text>
<text x="162" y="221">B</text>
<text x="62.1" y="226.6">A</text>
<text x="87.1" y="226.6">A</text>
<text x="62" y="229.1">C</text>
<text x="62" y="231.6">B</text>
<text x="87" y="229.1">C</text>
<text x="87" y="231.6">B</text>
<text x="62" y="239.8">C</text>
<text x="62.1" y="237.2">A</text>
<text x="73.2" y="237.4" transform="rotate(-90 73.2 237.4)">1</text>
<text x="79.2" y="237.4" transform="rotate(-90 79.2 237.4)">1</text>
<text x="85.3" y="237.4" transform="rotate(-90 85.3 237.4)">1</text>
<text x="91.4" y="237.4" transform="rotate(-90 91.4 237.4)">1</text>
<text x="97.5" y="237.4" transform="rotate(-90 97.5 237.4)">1</text>
<text x="62" y="242.3">B</text>
<text x="73.2" y="243.8" transform="rotate(-90 73.2 243.8)">2</text>
<text x="79.2" y="243.8" transform="rotate(-90 79.2 243.8)">2</text>
<text x="85.3" y="243.8" transform="rotate(-90 85.3 243.8)">2</text>
<text x="91.4" y="243.8" transform="rotate(-90 91.4 243.8)">2</text>
<text x="97.5" y="243.8" transform="rotate(-90 97.5 243.8)">2</text>
</g>
<g font-size="1.2" fill="#840000">
<text x="310.9" y="165" transform="rotate(-90 310.9 165)">2</text>
<text x="316" y="165" transform="rotate(-90 316 165)">2</text>
<text x="341.4" y="165" transform="rotate(-90 341.4 165)">2</text>
<text x="346.5" y="165" transform="rotate(-90 346.5 165)">2</text>
</g>
</svg>
